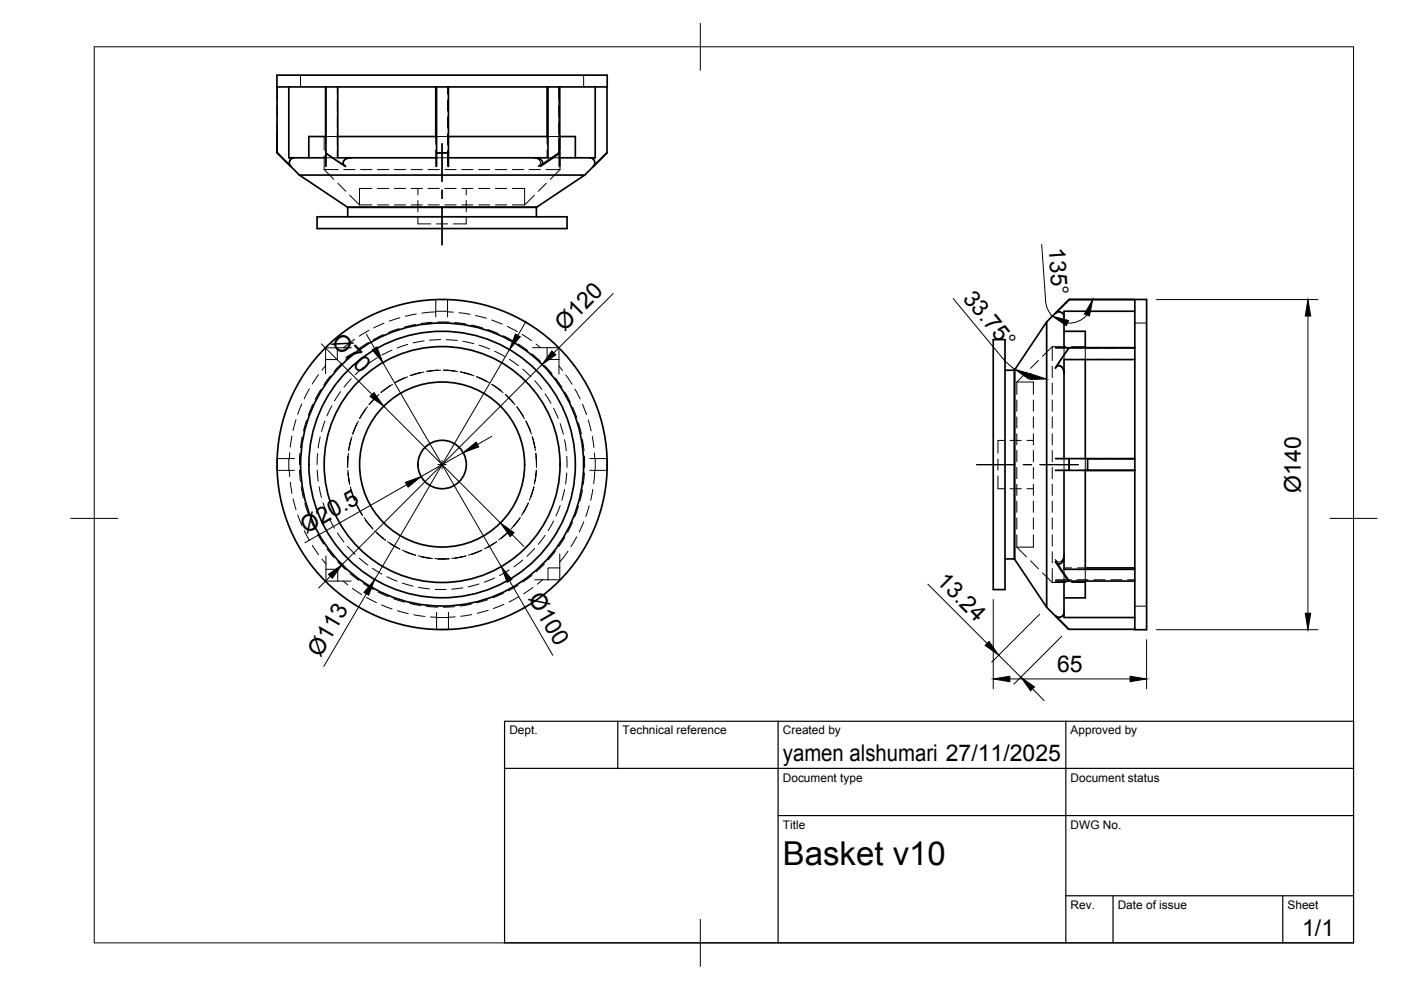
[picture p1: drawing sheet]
<svg xmlns="http://www.w3.org/2000/svg" width="297mm" height="210mm" viewBox="0 0 297 210" stroke-linecap="round" stroke-linejoin="round" font-family="sans-serif">
<!-- layer: Visible -->
<g fill="none" stroke="#000" stroke-width=".36">
<path d="M58.7 15.9h70v2.5h-70zM58.7 18.4h.1M58.7 18.4v14M61.2 18.4v15.1h1.2M69 18.4v10.5M69.1 18.4v14.1M71.6 18.4v15.1h2.8M92.4 18.4v10.5M92.6 18.4v14M95.1 18.4v14M116 18.4v10.5M116.2 18.4v15.1h-2.8"/>
<path d="M118.7 18.4v14M126.2 18.4v15.1h-1.2M128.7 18.4v14M58.7 32.4l3 2.9-.3-.4-.1-.5 .3-.6 .5-.3h7M58.7 28.4h.1M58.7 32.4l4.8 4.7M58.7 28.4v4M63.5 37.1h60.5M63.5 37.1l10.2 6.8M69.1 28.9h-3.6v4.6M71.6 28.9h21M92.6 35.3v-2.9h2.5v2.9"/>
<path d="M92.6 33.5h-18.5l-.7 .2-.6 .5v.5l.4 .6-4.1-2.8v2.8M95.1 33.5h18.6l.7 .2 .6 .5v.6l-.4 .5 4.1-2.9v2.9M95.1 28.9h21.1M118.7 28.9h3.3v4.6M124 37.1l-10.2 6.8M128.7 32.4l-2.9 2.9 .3-.4v-.5l-.2-.5-.5-.4h-6.7M128.7 32.4l-4.7 4.7M67.2 46h53v2.5h-53zM73.7 43.9h40.1M73.7 43.9v.1M73.7 44v2M113.7 44v2"/>
<path d="M113.8 43.9l-.1 .1M210.6 72h2.5v53h-2.5zM213.1 78.5h2M215.1 78.5v40M215.1 78.5h.1M221.9 68.3v60.4M221.9 68.3l-6.8 10.2M223.8 73.7h2.9l-2.9 4.3 .5-.5 .6 .1 .5 .6 .2 .8v18.2M225.6 70.2h4.5v3.5M226.7 73.7h13.9M226.7 63.5l-2.9 2.9 .4-.2h.6l.5 .2 .3 .6v6.7M226.7 63.5h16.4v70h-2.5v-33.8"/>
<path d="M226.7 63.5h13.9v33.7h-13.9M226.7 63.5l-4.8 4.8M230.1 76.2v21M240.6 76.2h-15v3M240.6 66h-15v1.2M223.8 97.2h2.9v2.5h-2.9M225.6 99.7v18.4l-.3 1-.4 .4h-.7l-.4-.4 2.7 4.1h-2.7M226.7 99.7h13.9M230.6 99.7v-2.4h10v2.4M240.6 99.7h-10.5v21M213.1 118.5h2M215.1 118.5l6.8 10.2"/>
<path d="M215.1 118.5h.1M225.6 117.9v2.8h15M221.9 128.7l4.7 4.7M225.6 123.2v6.9l-.3 .4-.5 .4-.6-.1-.4-.2 2.8 2.8M225.6 129.8v1.1h15M226.5 123.2h14.1M226.6 133.4h14M230.1 123.2v3.6h-4.5M230.1 120.4h10.5"/>
<circle cx="93.7" cy="98.5" r="35"/>
<circle cx="93.7" cy="98.5" r="30"/>
<circle cx="93.7" cy="98.5" r="25"/>
<circle cx="93.7" cy="98.5" r="17.5"/>
<circle cx="93.7" cy="98.5" r="5.1"/>
<circle cx="93.7" cy="98.5" r="28.2"/>
</g>
<!-- layer: Hidden -->
<g fill="none" stroke="#000" stroke-width=".21">
<path d="M58.7 18.4v2.8M63.7 15.9v2.5M71.5 18.4v1.6M94.9 18.4v1.6M118.4 18.4v2.8M118.5 18.4v1.6M123.7 15.9v2.5M58.7 29.6v2.8l3 2.9-.4-.7 .1-.5 .5-.5 .5-.1M58.7 22.4v2.4M58.7 26v2.4M68.7 36h3M68.7 36l2.1 2"/>
<path d="M68.7 28.9v2.9M68.7 33v3M69 32.4l4.3 2.9-.4-.5 .1-.7 .6-.5 .9-.1M69 31.8v3.5M69 28.9v1.7M69.1 28.9h2.5M69.1 33.5h2.5M71.5 21.2v2.4M71.5 24.8v2.3M71.5 28.3v2.4M71.5 31.9v1.6M71.6 38.9l1.7 1.6"/>
<path d="M72.9 36h2.4M76.5 36h2.3M78.8 40h-2.6v3.4M80 40h2.4M80 36h2.4M83.6 40h2.4M83.6 36h2.4M87.2 40h2.4M87.2 36h2.4M88.6 40v1.3M90.7 40h2.4M90.7 36h2.4"/>
<path d="M92.4 32.4h2.5M92.4 31.8v3.5M92.4 28.9v1.7M92.6 28.9h2.5M92.6 33.5h2.5M94.3 40h2.4M94.3 36h2.4M94.9 31.9v3.4M94.9 21.2v2.4M94.9 24.8v2.3M94.9 28.3v2.4M97.9 40h2.4"/>
<path d="M97.9 36h2.4M98.8 40v1.3M101.5 40h2.3M101.5 36h2.3M105 40h2.4M105 36h2.4M108.6 40h2.6v3.4M108.6 36h2.4M112.2 36h2.4M115.8 36h2.9M115.8 38.9l-1.7 1.6M116 28.9v1.7"/>
<path d="M116 31.8v1.7M116.2 28.9h2.5M116.2 33.5h2.5M118.4 22.4v2.4M118.4 26v2.4M118.4 29.6v2.8M118.5 31.9v3.4M118.5 32.4l-4.4 2.9 .5-.6-.2-.7-.6-.4-.9-.1M118.5 21.2v2.4M118.5 24.8v2.3M118.5 28.3v2.4M118.7 36l-2 2"/>
<path d="M118.7 28.9v2.9M118.7 33v3M128.7 32.4l-2.9 2.9 .3-.7-.1-.5-.5-.5-.5-.1M74.1 41.4l2.1 2M76.2 43.4h2.6M80 43.4h2.4M83.6 43.4h2.4M87.2 43.4h2.4M88.6 46.1v1.4h2.7M88.6 42.5v2.4M90.7 43.4h2.4M92.5 47.5h2.4"/>
<path d="M94.3 43.4h2.4M97.9 43.4h2.4M98.8 46.1v1.4h-2.7M98.8 42.5v2.4M101.5 43.4h2.3M105 43.4h2.4M108.6 43.4h2.6M113.3 41.4l-2.1 2M67.5 79.4l-1.3 2M69 77.5l-.8 1M70.1 79.7l-1.5 1.9M71.5 73.7v2.5h-2.5"/>
<path d="M72.5 77l-1.7 1.8M74.5 73.7h-5.5v5.5M75.1 74.6l-1.8 1.6M75.2 71.9l-2.4 1.8M77.1 77.9l-1.8 1.6M78.1 72.6l-2 1.3M78.2 70.1l-2 1.2M80 75.9l-2 1.3M81.3 70.9l-2.2 1.1M81.4 68.5l-2.2 1M83.1 74.2l-2.1 1.1M84.6 69.7l-2.2 .8"/>
<path d="M84.8 67.4l-2.3 .7M86.4 79.9l-2.1 1M86.4 73l-2.2 .8M87 79.6l2.3-.6-2.3 .7M88.1 68.8l-2.3 .5M88.3 66.6l-2.4 .4M89.9 78.9l-2.4 .6M89.9 72.3l-2.3 .4M90.4 78.7l2.4-.2-2.4 .3M91.7 68.3l-2.4 .3M92.4 66.1l-2.9 .3M92.4 63.5v3.7"/>
<path d="M92.4 66h2.5M92.8 68.3h2.4M93.4 78.5l-2.4 .2M93.4 72l-2.3 .1M94 78.5l2.4 .1-2.4-.1M94.6 72l2.4 .2M94.6 78.5l2.4 .3M94.9 63.5v3.7M94.9 66.1l1.2 .1M96.4 68.4l2.4 .3M97.3 66.3l2.4 .3M97.6 78.8l2.3 .7-2.3-.6"/>
<path d="M98.1 72.4l2.4 .5M98.2 79l2.3 .7M100 68.9l2.3 .6M100.8 66.9l2.3 .6M101.6 73.2l2.2 .8M103.4 69.9l2.2 .8M104.3 67.9l2.2 .8M104.9 74.5l2.1 1.1M106.7 71.2l2.2 1.1M107.6 69.2l2.1 1.1M108 76.2l1.9 1.3M109.9 72.9l1.9 1.4"/>
<path d="M110.7 70.9l2 1.3M110.8 78.3l1.8 1.6M112.8 75l1.8 1.6M112.9 73.7h5.5M113.6 72.9l1 .8M115.4 77.4l1.6 1.8M116 73.7v2.5h2.5M118.5 73.8v5.5M118.5 77.6l.8 .9M120 79.5l1.3 2M217.7 78.9l-2.1 2.1M220.2 76.4l-1.7 1.7"/>
<path d="M223.1 73.5v3M223.1 77.7v2.3M223.1 73.5l-2.1 2.1M223.1 73.5h2.9M223.8 73.7h1.8M225.6 73.7h1.6M225.6 73.7v2.5h1.5M226.7 73.7l-2.9 4.4 .5-.5 .6 .1 .6 .8 .1 .8M226.7 73.8h2.8M227.2 73.5h2.9M228.3 76.2h2.4M228.4 73.7h1.7v2.5"/>
<path d="M229.5 63.5h-2.8l-2.9 2.9 .6-.3 .6 .1 .4 .4 .2 .6M230.7 73.8h2.3M230.7 63.5h2.3M231.9 76.2h2.4M234.2 73.8h2.4M234.2 63.5h2.4M235.5 76.2h2.3M237.8 73.8h2.8M237.8 63.5h2.8M239.1 76.2h1.5M240.6 63.5h.1M240.6 68.5h2.5"/>
<path d="M58.7 97.2h3.7M58.7 97.3v2.4h3.7M61.2 97.2v2.5M61.3 99.7l.1 1.4M61.4 96l-.1 1.2M61.9 92.4l-.4 2.4M62.8 89l-.7 2.3M63.5 99.7l.2 2.4M63.6 96.1l-.1 2.4M64 85.6l-.9 2.3M64.1 92.6l-.4 2.3M65 89.1l-.7 2.3"/>
<path d="M65.6 82.4l-1.1 2.2M66.3 85.8l-.9 2.2M67.2 99.7l.3 2.3M67.3 96.2l-.1 2.3M67.9 92.6l-.4 2.4M68 82.6l-1.2 2.1M68.9 89.3l-.7 2.2M70.4 86l-1.1 2.2M72.2 83l-1.3 2M73.7 99.1l.1-2.4-.1 2.4M73.8 99.7l.2 2.4M73.9 96.1l-.2 2.4"/>
<path d="M73.9 95.5l.5-2.3-.5 2.3M74.5 80.3l-1.6 1.8M74.6 92.6l-.6 2.3M74.8 92l.9-2.2-.9 2.2M76 89.3l-1 2.2M77.5 86.7l-1.3 2M77.5 86.8l-1.3 2M77.9 86.3l-1.3 1.9M79.9 84l-1.7 1.8M79.9 84l-1.6 1.8M80.3 83.6l-1.6 1.7M80.8 83.2l1.9-1.4-1.9 1.4"/>
<path d="M83.2 81.5l-1.9 1.4M83.7 81.1l2.2-1zM101.6 80.1l2.1 1.1M103.2 80.8l-2.2-.9 2.2 1M104.8 81.8l1.9 1.4M106.2 82.8l-1.9-1.3 1.9 1.4M107.1 83.6l1.7 1.7-1.7-1.7M107.5 84l1.7 1.8M109.6 86.3l1.3 1.9M109.6 86.2l1.3 2M109.9 86.8l1.3 2M111.5 89.3l1 2.2"/>
<path d="M111.7 89.8l.9 2.2M112.8 92.6l.7 2.3-.6-2.3M113 93.2l.5 2.3M113.4 80.7l1.5 1.9M113.6 96.1l.2 2.4-.2-2.4M113.6 96.7l.1 2.4M113.7 99.7l-.2 2.4 .2-2.4M115.6 83.5l1.2 2M117.4 86.6l.9 2.1M117.8 80.2l1.3 1.9M118.8 89.8l.6 2.3M119.7 93.2l.4 2.4"/>
<path d="M119.8 83.1l1.1 2.1M120.2 96.7v2.4M121.4 86.3l.9 2.3M121.9 82.5l1.1 2.1M122.7 89.7l.6 2.3M123.5 93.2l.3 2.3M123.5 85.7l.9 2.2M123.9 96.7l.1 2.4M124.7 89l.6 2.3M125 99.7h1.2M125 97.2h1.2M125.6 92.5l.3 2.4"/>
<path d="M126 96l.1 1.2M126.1 99.7l-.2 2.9M126.2 97.2h2.5v2.5h-2.5zM211.6 97.3v2.4M213 93.4h-1.4v2.7M214.1 93.4h2.4M215.6 81h3.5v2.6M215.6 99.1v2.4M215.6 95.5v2.4M215.6 92v2.3M215.6 88.4v2.4M215.6 84.8v2.4"/>
<path d="M215.6 81v2.6M217.7 93.4h1.4M219.1 84.8v2.4M219.1 88.4v2.4M219.1 92v2.3M219.1 95.5v2.4M219.1 99.1v2.4M223.1 81.2v2.4M223.1 84.8v2.4M223.1 88.4v2.4M223.1 92v2.3M223.1 95.5v2.4"/>
<path d="M223.1 99.1v2.4M223.8 97.2h1.8M223.8 99.7h1.8M225.6 99.7h1.6M225.6 97.2h1.5M225.6 97.2v2.5M226.7 97.2v2.5M228.3 97.2h2.4M230.1 97.2v2.5h-1.7M231.9 97.2h2.4M235.5 97.2h2.3M239.1 97.2l1.5 .1"/>
<path d="M61.6 102.2l.3 2.4M62.1 105.8l.7 2.2M63.1 109.2l.9 2.2M63.9 103.2l.4 2.4M64.5 112.5l1.1 2.1M64.6 106.7l.8 2.3M65.8 110.1l1 2.2M66.2 115.6l1.3 2M67.4 113.3l1.2 2.1M67.6 103.2l.6 2.3M68.3 118.5l.8 1.1M68.5 106.6l.8 2.2"/>
<path d="M69.1 117.9v2.8M69.3 116.4l1.5 1.8M69.8 109.9l1.1 2.1M71.5 113l1.4 1.9M71.6 119.1l1.7 1.7M73.7 115.8l1.6 1.7M74.1 102.7l-.3-2.4 .3 2.4M74.3 103.2l.7 2.3M75.2 106.1l-.8-2.3 .8 2.3M75.5 106.6l1.1 2.1M75.7 107.2l1.1 2.1M76.2 118.3l1.8 1.5"/>
<path d="M77.2 109.7l1.5 1.9M77.5 110.3l1.5 1.9M77.5 110.3l1.6 1.8M79.5 112.5l1.7 1.6M79.9 113l1.8 1.5zM82.2 114.8l2 1.3M82.7 115.2l2.1 1.2M85.3 116.6l2.2 .9M85.9 116.9l2.2 .8M88.7 117.8l2.3 .5M91.7 118.4l-2.4-.4 2.4 .4M92.2 118.4l2.4 .1"/>
<path d="M92.8 118.5h2.4zM98.1 118l-2.3 .4M98.8 117.9l-2.4 .5M101.6 116.9l-2.3 .8M102.2 116.6l-2.3 .9M102.2 116.7l-2.3 .9M103.2 116.1l2.1-1.2zM104.7 115.2l-2 1.2M107.5 113l-1.8 1.5M108 112.5l-1.8 1.6M108 112.6l-1.8 1.6M108.8 111.6l1.5-1.8-1.5 1.9"/>
<path d="M109.9 110.3l-1.5 1.8M110.8 118.7l-1.8 1.5M111.7 107.2l-1.1 2.1M112 106.6l-1.1 2.2 1.1-2.2M113 103.8l-.8 2.3M113.2 103.2l-.7 2.3 .7-2.3M113.4 116.3l-1.7 1.7M113.6 100.3l-.3 2.4M115.4 119.6l-1.7 1.6M115.6 113.5l-1.4 1.9M117.4 110.5l-1.2 2M117.8 116.9l-1.6 1.8"/>
<path d="M118.7 117.4v3M118.8 107.2l-.9 2.2M119.7 103.8l-.6 2.3M119.8 113.9l-1.3 2M120.2 100.3l-.3 2.3M120.4 116.9l-1.7 2.3M121.4 110.7l-1 2.2M122.3 113.8l-1.2 2.1M122.6 107.4l-.7 2.2M123.5 103.9l-.5 2.3M123.8 110.6l-1 2.2M123.9 100.3l-.2 2.4"/>
<path d="M124.9 107.2l-.7 2.3M125.7 103.8l-.5 2.3M211.6 100.9v2.7h1.4M214.1 103.6h2.4M215.6 113.4v2.6M215.6 109.8v2.4M215.6 106.2v2.4M215.6 102.7v2.3M215.6 116l2.1 2.1M217.7 103.6h1.4M218.5 118.9l1.7 1.7M219.1 102.7v2.3"/>
<path d="M219.1 106.2v2.4M219.1 109.8v2.4M219.1 113.4v2.6h-3.5M223.1 102.7v2.3M223.1 106.2v2.4M223.1 109.8v2.4M223.1 113.4v2.4M223.1 117v2.4M225.6 117.4l-.1 .8-.5 .8-.6 .2-.6-.5 2.8 4.2M69.1 120.7v2.5h2.5M69.1 120.7h2.5v2.5M71.6 123.2h2.8"/>
<path d="M72.7 123.2l1.1 .8M74.2 121.6l1.9 1.5M74.7 124.7l2 1.4M77.1 123.7l2 1.3M77.7 126.7l2.1 1.1M79 120.5l2 1.2M80.2 125.5l2.1 1M80.9 128.3l2.2 .8M82 122.3l2.2 .9M83.5 127l2.2 .7M84.3 129.5l2.3 .6M85.3 123.6l2.3 .7"/>
<path d="M86.9 127.9l2.3 .5M87.7 130.3l2.4 .4M88.7 124.5l2.4 .4M90.4 128.6l2.4 .1M91.3 130.8l1.3 .1M92.2 125h2.4M92.6 130.9h2.5v2.5h-2.5zM92.6 129.8v1.1M95.1 129.8v1.1M96.4 128.6l-2.4 .1M96.5 130.8l-1.4 .1M98.1 124.6l-2.3 .3"/>
<path d="M99.9 128.1l-2.3 .4M100 130.3l-2.3 .4M101.6 123.8l-2.3 .6M103.4 127.2l-2.3 .6M103.5 129.4l-2.3 .6M104.9 122.5l-2.2 .9M106.7 125.8l-2.2 .9M106.8 128.1l-2.2 .9M108 120.9l-2.1 1.1M109.9 124.1l-2.1 1.2M110 126.5l-2.1 1.1M112.8 122l-2 1.4"/>
<path d="M113 124.6l-2 1.3M113.4 122.9h2.8M115 122.9l-1.1 .9M118.7 120.4v2.5h-2.5M118.7 120.4h-2.5v2.5M221 121.4l2.1 2.1M223.1 120.5v3M223.1 123.5h2.9M223.8 122.9h3.3M225.6 129.8l-.3 .8-.4 .2-.6 .1-.5-.3 2.8 2.8M225.6 120.7v2.5M225.6 120.4h1.6"/>
<path d="M227.2 123.5h2.9M228.3 122.9h2.4M228.4 120.4h1.7M230.1 120.7v2.5M231.9 122.9h2.4M235.5 122.9h2.3M239.1 122.9h1.5M240.6 128.5h2.5"/>
</g>
<!-- layer: BORDER -->
<path d="M20 9.9h267v190h-267zM148.5 4.9v10M15 109.9h10M282 109.9h10M148.5 194.9v10" fill="none" stroke="#000" stroke-width=".21"/>
<!-- layer: TITLEBLOCK -->
<path d="M107 152.9h180v47h-180zM131 152.9v10M165 152.9v47M226 152.9v47M107 162.9h180M165 172.9h122M226 189.9h61M236 189.9v10M272 189.9v10" fill="none" stroke="#000" stroke-width=".25"/>
<!-- layer: Smart Centers -->
<path d="M93.7 30.5v8M93.7 40.3v1.8M93.7 43.9v8M92.8 98.5h1.8M93.7 97.6v1.8M207.1 98.5h8.1M217 98.5h1.7M220.5 98.5h8.1" fill="none" stroke="#000" stroke-width=".21"/>
<!-- layer: FD_Dimensions -->
<g fill="none" stroke="#000" stroke-width=".21">
<path d="M220.9 51.8l.8 12.1M68.1 72.9l10.8 10.8M77.7 70.8l1.7 3.1M81.2 76.9l25.1 43.2M108 74.1l-28.6 48.8M111.5 68.1l-1.7 3M114.9 77.3l-42.4 42.4M130 62.2l-12.6 12.6M202.1 63.3l10.9 13.1 2.2 1.9M218.4 79.8l.1 .1M221.7 63.9l.4 1.7 1 1.4M230.5 66.8a5 5 0 0 1-4.2 1.7"/>
<path d="M245.2 63.5h34.2M277.3 67v63M81.4 86.1l24.7 24.8M98.2 96l-8.9 5M104.3 92.5l-3.1 1.7M86.2 102.8l-21.6 12.3M108.6 113.4l2.5 2.4M70 122.2l-2.4 2.5M77.7 125.9l-9.1 15.4M108 123.2l9.2 15.7M196.7 123.9l12.6 12.5M210.6 127.1v18.9"/>
<path d="M211.8 138.9l4.7 4.7M220.4 130.2l-10.1 10.2M225.1 134.9l-10.2 10.2M243.1 135.6v10.4M245.2 133.5h34.2M214.1 143.9h25.5M218.9 146.1l2.5 2.4"/>
</g>
<g fill="#000" stroke="#000" stroke-width=".21">
<path d="M78.9 74.2l1-.6 1.3 3.3zM109.3 70.8l1 .6-2.3 2.7zM117 74.4l.8 .8-2.9 2.1zM218.5 79.3l3.4 1.1h-3.5zM223.1 67l3.5 1-.5 1zM231.7 63.5l-.7 3.5-1.1-.4zM277.3 63.5l.6 3.5h-1.2zM78.5 84.1l.8-.9 2.1 2.9zM98.2 96l2.7-2.3 .6 1.1zM215.2 78.3l3.4 1-.5 1.1zM85.9 102.3l3.4-1.3-2.8 2.3zM106.1 110.9l2.9 2-.8 .9z"/>
<path d="M69.6 121.8l2.9-2.1-2 2.9zM79.4 122.9l-1.2 3.3-1-.6zM106.3 120.1l2.2 2.8-1 .6zM208.9 136.8l.8-.8 2.1 2.9zM276.7 130h1.2l-.6 3.5zM210.6 143.9l3.5-.5v1.1zM216.5 143.6l2.8 2-.8 .9zM239.6 143.4l3.5 .5-3.5 .6z"/>
</g>
<text font-size="7" x="166" y="183.4">Basket v10</text>
<g font-size="4.9">
<text x="222.4" y="52.6" transform="rotate(86 222.4 52.6)">135°</text>
<text x="204" y="63.3" transform="rotate(50 204 63.3)">33.75°</text>
<text x="119.7" y="70.4" transform="rotate(-45 119.7 70.4)">Ø120</text>
<text x="70.1" y="72.7" transform="rotate(45 70.1 72.7)">Ø70</text>
<text x="275.8" y="104.5" transform="rotate(-90 275.8 104.5)">Ø140</text>
<text x="64.9" y="113.1" transform="rotate(-30 64.9 113.1)">Ø20.5</text>
<text x="198.4" y="123.4" transform="rotate(45 198.4 123.4)">13.24</text>
<text x="111.9" y="126.8" transform="rotate(60 111.9 126.8)">Ø100</text>
<text x="67.9" y="139.5" transform="rotate(-60 67.9 139.5)">Ø113</text>
<text x="224.1" y="142.5">65</text>
<text x="166" y="161.4">yamen alshumari 27/11/2025</text>
<text x="276.1" y="198.6">1/1</text>
</g>
<g font-size="2.5">
<text x="108" y="155.7">Dept.</text>
<text x="132" y="155.7">Technical reference</text>
<text x="166" y="155.7">Created by</text>
<text x="227" y="155.7">Approved by</text>
<text x="166" y="165.7">Document type</text>
<text x="227" y="165.7">Document status</text>
<text x="166" y="175.7">Title</text>
<text x="227" y="175.7">DWG No.</text>
<text x="227" y="192.7">Rev.</text>
<text x="237" y="192.7">Date of issue</text>
<text x="273" y="192.7">Sheet</text>
</g>
</svg>
